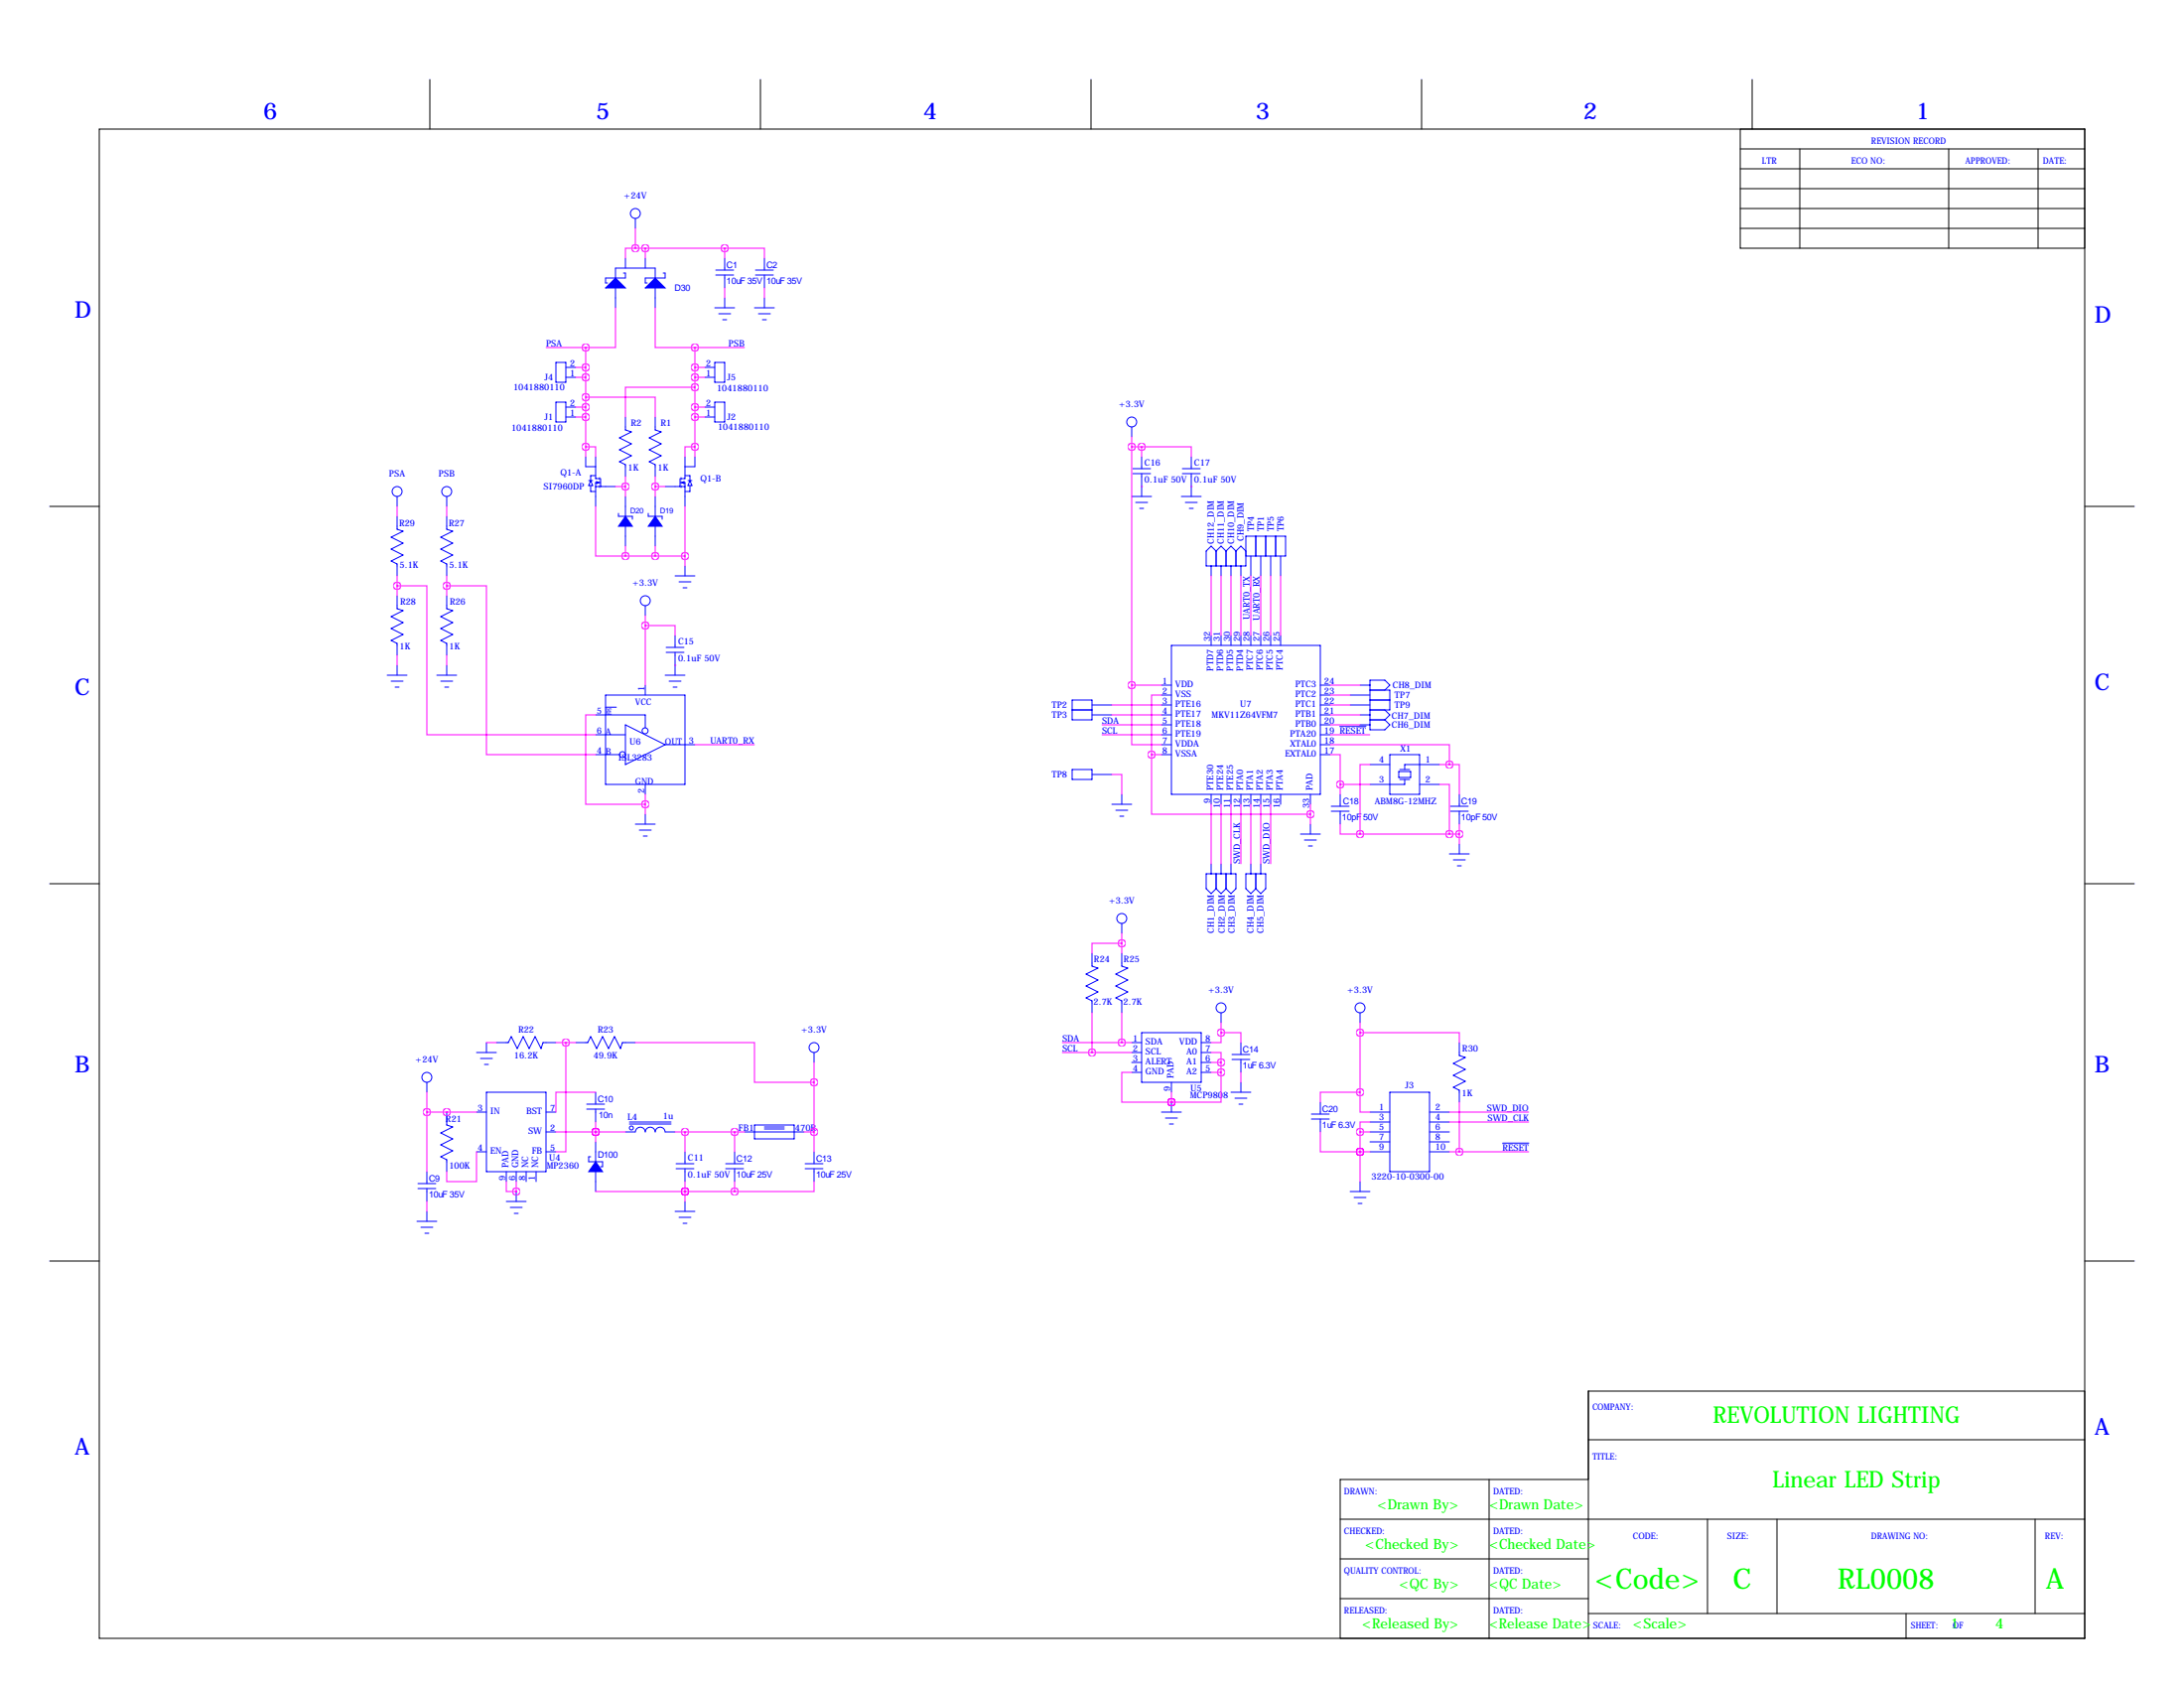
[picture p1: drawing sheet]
<svg xmlns="http://www.w3.org/2000/svg" width="559mm" height="432mm" viewBox="0 0 559 432" stroke-linecap="round" stroke-linejoin="round" font-family="sans-serif">
<g fill="none" stroke="#000" stroke-width=".25">
<path d="M25.4 33h508v386.1h-508zM110 20.3v12.7M194.6 20.3v12.7M279.1 20.3v12.7M363.7 20.3v12.7M445.3 38.1h88.1M445.3 33v30.5h88.1M448.3 20.3v12.7M460.5 38.1v25.4M498.6 38.1v25.4M521.5 38.1v25.4M445.3 48.3h88.1"/>
<path d="M445.3 43.2h88.1M445.3 53.3h88.1M445.3 58.4h88.1M12.7 129.5h12.7M533.4 129.5h12.7M12.7 226.1h12.7M533.4 226.1h12.7M12.7 322.6h12.7M533.4 322.6h12.7M533.4 355.9h-127v63.2M381 378.5v40.6M406.4 368.3h127"/>
<path d="M406.4 378.5h-63.5v40.6M342.9 388.6h190.5M342.9 398.8h63.5M436.9 388.6v24.1M454.7 388.6v24.1M520.7 388.6v24.1M342.9 408.9h63.5M406.4 412.7h127M487.7 412.7v6.4"/>
</g>
<g fill="none" stroke="#00f" stroke-width=".25">
<path d="M162.6 55.9v2.5M157.5 71.1v-2.5h10.1v2.5M157.5 73.7v5M159.5 69.8h.5v1.3h-5.1v1.3h.5M160 66v2.6M165.1 66v2.6M167.6 73.7v5M169.7 69.8h.5v1.3h-5.1v1.3h.5M182.9 78.7h5.1M183.1 70.4h4.6M183.1 69.1h4.6M185.4 66v3.1"/>
<path d="M185.4 70.4v3.3M185.4 76.2v2.5M193 78.7h5.1M193.3 70.4h4.6M193.3 69.1h4.6M195.6 66v3.1M195.6 70.4v3.3M195.6 76.2v2.5M142.2 92.7h2.6v5.1h-2.6zM144.8 94h2.5M144.8 96.5h2.5M180.3 94h2.6"/>
<path d="M180.3 96.5h2.6M182.9 92.7h2.5v5.1h-2.5zM183.9 80.3h3M184.9 81.8h1M194.1 80.3h3M195.1 81.8h1M142.2 102.9h2.6v5h-2.6zM144.8 104.1h2.5M144.8 106.7h2.5M149.9 116.8v2.6h2.5M152.4 116.8v5.6h1M160 106.7v3.3l1.5 .5-3 1.5 3 1.5-3 1.6 3 1.5-3 1.5 1.5 .8v3"/>
<path d="M167.6 106.7v3.3l1.6 .5-3.1 1.5 3.1 1.5-3.1 1.6 3.1 1.5-3.1 1.5 1.5 .8v3M175.3 116.8v5.6h-1.1M177.8 116.8v2.6h-2.5M180.3 104.1h2.6M180.3 106.7h2.6M182.9 102.9h2.5v5h-2.5zM289.6 109.2v2.6M289.8 119.9h4.6M292.1 116.8v3.1M302.5 119.9h4.6M304.8 116.8v3.1M101.6 127v2.5"/>
<path d="M101.6 132.1v3.3l1.5 .5-3 1.5 3 1.5-3 1.6 3 1.5-3 1.5 1.5 .8v3M114.3 127v2.5M114.3 132.1v3.3l1.5 .5-3 1.5 3 1.5-3 1.6 3 1.5-3 1.5 1.5 .8v3M150.6 122.9h1M151.1 122.9l.5 1.3h-1zM151.1 124.2v1.5h1.3M152.4 124.5h1M152.4 121.7h-1.3v1.2M152.7 123.4h-.3v6.1M153.2 123.4h.2M153.4 122.2v.5M153.4 123.2v.5"/>
<path d="M153.4 124.2v.5M153.7 122.4v2.1h3.8M158.2 131.3v.8h3.6v.7M160 127v5.1M160 134.6v5.1M165.9 131.3v.8h3.5v.7M167.6 127v5.1M167.6 134.6v5.1M174 122.4v2.1h-3.8M174.2 124.5h1.1M174.2 122.2v.5M174.2 123.2v.5"/>
<path d="M174.2 124.2v.5M174.2 123.4h.3M175 123.4h.3v6.1M175.3 121.7h1.2v1.2M176 122.9h1M176.5 122.9l.5 1.3h-1zM176.5 124.2v1.5h-1.2M289.6 127h5M289.8 121.2h4.6M290.6 128.5h3M291.6 130h1M292.1 121.2v5.8"/>
<path d="M302.3 127h5M302.5 121.2h4.6M303.3 128.5h3M304.3 130h1M304.8 121.2v5.8M321.3 137.2v5M323.8 137.2v5M326.4 137.2v5M101.6 152.4v3.3l1.5 .5-3 1.5 3 1.6-3 1.5 3 1.5-3 1.5 1.5 .8v3M114.3 152.4v3.3l1.5 .5-3 1.5 3 1.6-3 1.5 3 1.5-3 1.5 1.5 .8v3M165.1 154.9v2.6M172.7 147.3h5.1"/>
<path d="M173.7 148.8h3.1M174.8 150.4h1M175.3 144.8v2.5M309.9 144.8v2.5M311.1 141l-1.2-1.3-1.3 1.3v3.8h10.2v-7.6h10.1v5h-10.1M311.1 141v3.8M311.1 141l1.3-1.3 1.3 1.3M312.4 144.8v2.5M313.7 141v3.8M313.7 141l1.3-1.3 1.2 1.3M315 144.8v2.5M316.2 141v3.8"/>
<path d="M316.2 141l1.3-1.3 1.3 1.3M317.5 144.8v2.5M320 142.2v5.1M322.6 142.2v5.1M325.1 142.2v5.1M327.7 142.2v5.1M99.1 172.7h5M100.1 174.2h3M101.1 175.8h1M101.6 170.2v2.5M111.8 172.7h5M112.8 174.2h3"/>
<path d="M113.8 175.8h1M114.3 170.2v2.5M154.9 177.8h20.4v22.9h-20.4zM165.1 175.3v2.5M170.2 172.7h5.1M170.4 166.9h4.6M170.4 165.6h4.6M171.2 174.2h3M172.2 175.8h1M172.7 162.6v3M172.7 166.9v5.8M274.3 179.1h5.1v5h-5.1z"/>
<path d="M297.2 177.8h2.5M297.2 175.3h2.5M299.7 165.1h38.1v38.1h-38.1zM309.9 162.6v2.5M312.4 162.6v2.5M315 162.6v2.5M317.5 162.6v2.5M320 162.6v2.5M322.6 162.6v2.5M325.1 162.6v2.5M327.7 162.6v2.5M337.8 177.8h2.6"/>
<path d="M337.8 175.3h2.6M345.4 177.8h5.1M348 175.3h2.5M350.5 176.5h5.1v5.1h-5.1M350.5 179.1h5.1M354.3 176.5l1.3-1.2-1.3-1.3h-3.8v12.7h3.8l1.3-1.3-1.3-1.3M152.4 193h6.1M152.4 188h7.6M152.4 182.9h12.7v3.3M154.9 180.9h2.8M160 185.4l10.2 5.1-10.2 5.1zM170.2 190.5h7.6"/>
<path d="M274.3 196.8h5.1v2.6h-5.1zM274.3 181.6h5.1M279.4 182.9h5.1M279.4 180.3h5.1M279.4 198.1h5.1M297.2 193h2.5M297.2 188h2.5M297.2 190.5h2.5M297.2 182.9h2.5M297.2 180.3h2.5M297.2 185.4h2.5M337.8 193h2.6"/>
<path d="M337.8 188h2.6M337.8 190.5h2.6M337.8 182.9h2.6M337.8 180.3h2.6M337.8 185.4h2.6M342.8 185.7h6.7M345.4 180.3h5.1M348 182.9h2.5M348 185.4h2.5M350.5 195.6h5.1M350.5 184.1h3.8M354.3 181.6l1.3 1.3-1.3 1.2"/>
<path d="M355.6 193h7.6v10.2h-7.6zM357.9 197.4h3v1.5h-3zM358.1 196.8h2.6M358.1 199.4h2.6M359.4 199.4v1.3h-8.9M368.3 195.6h-8.9v1.2M162.6 210.8h5M163.6 212.3h3M164.6 213.9h1M165.1 200.7v2.5M165.1 208.3v2.5M284.5 205.7h5.1"/>
<path d="M285.5 207.3h3M286.5 208.8h1M287 203.2v2.5M309.9 203.2v2.5M312.4 203.2v2.5M315 203.2v2.5M317.5 203.2v2.5M320 203.2v2.5M322.6 203.2v2.5M325.1 203.2v2.5M327.7 203.2v2.5M332.7 213.4h5.1"/>
<path d="M333.8 214.9h3M334.8 216.4h1M335.3 203.2v2.5M335.3 210.8v2.6M340.6 207.5h4.6M340.6 206.2h4.6M342.9 203.2v3M342.9 207.5v3.3M363.2 200.7h5.1M370.8 218.4h5.1M371.1 207.5h4.6M371.1 206.2h4.6"/>
<path d="M371.9 220h3M373.4 203.2v3M373.4 207.5v3.3M373.4 215.9v2.5M287 236.2v2.6M309.9 221v2.5M311.1 227.3l-1.2 1.3-1.3-1.3v-3.8h7.6v3.8l-1.2 1.3-1.3-1.3M311.1 223.5v3.8M311.1 227.3l1.3 1.3 1.3-1.3M312.4 221v2.5M313.7 223.5v3.8M315 221v2.5"/>
<path d="M318.8 223.5h5v3.8l-1.2 1.3-1.3-1.3-1.3 1.3-1.2-1.3zM320 221v2.5M321.3 223.5v3.8M322.6 221v2.5M372.9 221.5h1M279.4 243.8v3.3l1.5 .5-3 1.6 3 1.5-3 1.5 3 1.5-3 1.6 1.5 .7v3.1M287 243.8v3.3l1.5 .5-3 1.6 3 1.5-3 1.5 3 1.5-3 1.6 1.5 .7v3.1M312.4 259.1v2.5M348 259.1v2.5M109.2 276.9v2.5M121.9 269.2h5.1M122.9 270.8h3.1"/>
<path d="M124 272.3h1M124.5 266.7v2.5M124.5 279.4h15.2v20.3h-15.2zM127 266.7h3l.8-1.5 1.5 3 1.6-3 1.5 3 1.5-3 1.5 3 .5-1.5h3.3M147.3 266.7h3.1l.7-1.5 1.6 3 1.5-3 1.5 3 1.5-3 1.5 3 .6-1.5h3.3M152.4 279.4v3M208.3 269.2v2.6M289.6 266.7h2.5M289.6 269.2h2.5M289.6 271.8h2.5M289.6 274.3h2.5M292.1 264.2h15.2v12.7h-15.2z"/>
<path d="M299.7 276.9v2.5M307.3 266.7h2.6M307.3 269.2h2.6M307.3 271.8h2.6M307.3 274.3h2.6M315 279.4h5M315.2 271h4.6M315.2 269.7h4.6M317.5 266.7v3M317.5 271v3.3M317.5 276.9v2.5M355.6 279.4h10.2v20.3h-10.2z"/>
<path d="M373.4 266.7v3.3l1.5 .5-3 1.5 3 1.6-3 1.5 3 1.5-3 1.5 1.5 .8v3M109.2 299.7v3.1M114.3 284.5v3.3l1.5 .5-3 1.5 3 1.5-3 1.6 3 1.5-3 1.5 1.5 .8v3M121.9 284.5h2.6M121.9 294.6h2.6M129.5 299.7v2.6M132.1 299.7v2.6M134.6 299.7v2.6M137.2 299.7v2.6M139.7 289.6h2.5M139.7 284.5h2.5M139.7 294.6h2.5"/>
<path d="M150.1 283.7h4.6M150.1 282.4h4.6M151.1 295.9h-.5v1.3h3.6v1.2h-.5M152.4 283.7v3.3M152.4 292.1v5.1M152.4 299.7v5.1M160 289.6l2.6-.1a1.27 1.27 0 0 1 1.2-1.2 1.27 1.27 0 0 1 1.3 1.3 1.27 1.27 0 0 1 1.3-1.3 1.27 1.27 0 0 1 1.2 1.3 1.27 1.27 0 0 1 1.3-1.3 1.27 1.27 0 0 1 1.3 1.3h2.5M161 287.5h10.7M161 287h10.7M173 299h4.5M173 297.7h4.5M175.3 294.6v3.1"/>
<path d="M175.3 299v3.3M185.7 299h4.5M185.7 297.7h4.5M188 294.6v3.1M188 299v3.3M190.5 289.6h15.2M193 287.8h10.2v3.5h-10.2zM195.6 288.8h5.1M195.6 288.3h5.1M206 299h4.6M206 297.7h4.6M208.3 294.6v3.1"/>
<path d="M208.3 299v3.3M297.2 284.5h5.1M298.2 286h3M299.2 287.5h1M299.7 281.9v2.6M316 280.9h3M317 282.4h1M335.5 286.3h4.6M335.5 285h4.6M337.8 281.9v3.1M337.8 286.3v3.3M350.5 289.6h5.1"/>
<path d="M350.5 284.5h5.1M350.5 294.6h5.1M350.5 287h5.1M350.5 292.1h5.1M365.8 289.6h5M365.8 284.5h5M365.8 294.6h5M365.8 287h5M365.8 292.1h5M384.5 292.4h6.7M106.7 312.4h5.1M106.9 304h4.6"/>
<path d="M106.9 302.8h4.6M107.7 313.9h3M108.7 315.5h1M109.2 304v3.3M109.2 309.9v2.5M129.5 307.3h5.1M130.6 308.9h3M131.6 310.4h1M132.1 304.8v2.5M172.7 309.9h5.1M173.7 311.4h3.1M174.8 312.9h1"/>
<path d="M175.3 307.3v2.6M345.4 304.8h5.1M346.5 306.3h3M347.5 307.8h1M348 302.3v2.5"/>
<circle cx="162.6" cy="54.6" r="1.27"/>
<circle cx="289.6" cy="107.9" r="1.27"/>
<circle cx="101.6" cy="125.7" r="1.27"/>
<circle cx="114.3" cy="125.7" r="1.27"/>
<circle cx="165.1" cy="153.7" r="1.27"/>
<circle cx="159.3" cy="193" r=".76"/>
<circle cx="165" cy="186.9" r=".76"/>
<circle cx="287" cy="234.9" r="1.27"/>
<circle cx="312.4" cy="257.8" r="1.27"/>
<circle cx="348" cy="257.8" r="1.27"/>
<circle cx="109.2" cy="275.6" r="1.27"/>
<circle cx="208.3" cy="268" r="1.27"/>
<circle cx="161.5" cy="288.5" r=".51"/>
</g>
<g fill="#00f" stroke="#00f" stroke-width=".25">
<path d="M157.5 71.1l2.5 2.6h-5.1z"/>
<path d="M165.1 73.7l2.5-2.6 2.6 2.6z"/>
<path d="M174.5 123.4l.5-.2v.5z"/>
<path d="M152.7 123.2l.5 .2-.5 .3z"/>
<path d="M160 132.1l1.8 2.5h-3.6z"/>
<path d="M167.6 132.1l1.8 2.5h-3.5z"/>
<path d="M152.4 297.2l1.8 2.5h-3.6z"/>
</g>
<g fill="none" stroke="#f0f" stroke-width=".25">
<path d="M162.6 58.4v5.1M157.5 78.7v10.2h-7.6M162.6 63.5h-2.6v2.5M162.6 63.5h22.8M165.1 63.5v2.5M167.6 78.7v10.2h10.2M185.4 63.5h10.2v2.5M185.4 63.5v2.5M185.4 73.7v2.5M195.6 73.7v2.5M139.7 88.9h10.2M147.3 94h2.6"/>
<path d="M147.3 96.5h2.6M149.9 88.9v27.9M177.8 99.1h-17.8v7.6M177.8 88.9v27.9M177.8 94h2.5M177.8 96.5h2.5M177.8 88.9h12.7M147.3 104.1h2.6M147.3 106.7h2.6M149.9 114.3h2.5v2.5M149.9 101.6h17.7v5.1M177.8 114.3h-2.5v2.5"/>
<path d="M177.8 104.1h2.5M177.8 106.7h2.5M289.6 111.8v63.5M289.6 114.3h2.5M292.1 114.3h12.7v2.5M292.1 114.3v2.5M101.6 129.5v2.6M114.3 129.5v2.6M152.4 129.5v12.7h7.6M157.5 124.5h2.5M160 121.9v5.1M160 139.7v2.5"/>
<path d="M167.6 121.9v5.1M167.6 139.7v2.5M167.6 124.5h2.6M175.3 129.5v15.3M292.1 124.5h.1M304.8 124.5h.1M101.6 149.9h7.6v38.1h43.2M101.6 147.3v5.1M114.3 149.9h10.2v43.1h27.9M114.3 147.3v5.1M160 142.2h15.3M165.1 157.5v17.8"/>
<path d="M309.9 147.3v15.3M312.4 147.3v15.3M315 147.3v15.3M317.5 147.3v15.3M320 147.3v15.3M322.6 147.3v15.3M325.1 147.3v15.3M327.7 147.3v15.3M101.6 167.6v2.6M114.3 167.6v2.6M165.1 160h7.6v2.6M172.7 170.2h.1"/>
<path d="M289.6 175.3v15.2h7.6M289.6 175.3h7.6M297.2 177.8h-2.6v15.2M340.4 175.3h7.6M340.4 177.8h5M152.4 182.9h-2.5v22.8h15.2M177.8 190.5h15.2M281.9 185.4h15.3M281.9 188h15.3M284.5 198.1h2.5v5.1M284.5 182.9h12.7M284.5 180.3h12.7"/>
<path d="M294.6 193v15.3h40.7M294.6 193h2.6M340.4 190.5h30.4v5.1M340.4 193h2.5v7.7M340.4 185.4h7.6M340.4 188h10.1M340.4 182.9h7.6M340.4 180.3h5M350.5 195.6h-2.5v17.8M368.3 195.6h2.5M370.8 195.6h2.6v7.6M165.1 203.2v5.1"/>
<path d="M309.9 205.7v15.3M312.4 205.7v15.3M315 205.7v15.3M317.5 205.7v15.3M320 205.7v15.3M322.6 205.7v15.3M325.1 205.7v15.3M335.3 205.7v5.1M342.9 210.8v2.6h5.1M342.9 200.7h7.6M342.9 200.7v2.5M348 213.4h25.4"/>
<path d="M368.3 200.7h2.5v12.7M373.4 210.8v5.1M287 238.8v5M279.4 259.1v10.1M287 241.3h-7.6v2.5M287 259.1v7.6M109.2 279.4v20.3M124.5 266.7h2.5M142.2 266.7h5.1M144.8 266.7v27.9h-2.6M152.4 279.4h-10.2v5.1M162.6 266.7h30.4v10.2h15.3"/>
<path d="M208.3 271.8v22.8M271.8 266.7h17.8M271.8 269.2h17.8M289.6 274.3h-2.6v7.6h12.7M299.7 279.4v2.5M309.9 269.2h2.5v2.6M309.9 271.8h2.5M309.9 274.3h2.5M312.4 274.3v7.6h-12.7M312.4 264.2v2.5h-2.5M312.4 264.2h5.1v2.5M312.4 261.6v2.6"/>
<path d="M312.4 271.8v2.5M317.5 274.3v2.6M348 279.4v5.1h2.5M348 279.4h-10.2v2.5M348 264.2h25.4v2.5M348 261.6v17.8M109.2 284.5h12.7M114.3 284.5h.1M121.9 294.6v7.7h-7.6v-2.6M142.2 289.6h17.8M152.4 289.6h.1M152.4 287v5.1"/>
<path d="M172.7 289.6h17.8M175.3 289.6v5M188 289.6v5M205.7 289.6h2.6M299.7 281.9h.1M337.8 289.6v5h10.2M348 294.6h.1M348 289.6h2.5M348 289.6v12.7M348 294.6h2.5M350.5 287h-2.5v2.6M370.8 284.5h20.4"/>
<path d="M370.8 294.6h20.4M370.8 287h20.4M373.4 281.9v12.7M109.2 307.3v2.6M129.5 302.3v2.5h2.6M132.1 304.8h.1M132.1 302.3v2.5M152.4 304.8h35.6M175.3 304.8h.1M175.3 302.3v5M188 302.3v2.5M208.3 302.3v2.5h-20.3"/>
</g>
<path d="M177.7 114.3a.1 .1 0 0 0 .2 0 .1 .1 0 0 0-.2 0zM149.8 114.3a.07 .07 0 0 0 .1 0 .07 .07 0 0 0-.1 0zM167.6 142.2a.07 .07 0 0 0 .1 0 .07 .07 0 0 0-.1 0zM160 142.2a.07 .07 0 0 0 .1 0 .07 .07 0 0 0-.1 0zM175.2 142.2a.07 .07 0 0 0 .1 0 .07 .07 0 0 0-.1 0zM160 124.5a.07 .07 0 0 0 .1 0 .07 .07 0 0 0-.1 0zM167.6 124.5a.07 .07 0 0 0 .1 0 .07 .07 0 0 0-.1 0zM149.8 101.6a.07 .07 0 0 0 .1 0 .07 .07 0 0 0-.1 0zM177.7 99.1a.1 .1 0 0 0 .2 0 .1 .1 0 0 0-.2 0zM162.5 63.5a.07 .07 0 0 0 .1 0 .07 .07 0 0 0-.1 0zM165 63.5a.1 .1 0 0 0 .2 0 .1 .1 0 0 0-.2 0zM185.4 63.5a.07 .07 0 0 0 .1 0 .07 .07 0 0 0-.1 0zM149.8 94a.07 .07 0 0 0 .1 0 .07 .07 0 0 0-.1 0zM149.8 96.5a.07 .07 0 0 0 .1 0 .07 .07 0 0 0-.1 0zM149.8 104.1a.07 .07 0 0 0 .1 0 .07 .07 0 0 0-.1 0zM149.8 106.7a.07 .07 0 0 0 .1 0 .07 .07 0 0 0-.1 0zM177.7 94a.1 .1 0 0 0 .2 0 .1 .1 0 0 0-.2 0zM177.7 96.5a.1 .1 0 0 0 .2 0 .1 .1 0 0 0-.2 0zM177.7 104.1a.1 .1 0 0 0 .2 0 .1 .1 0 0 0-.2 0zM177.7 106.7a.1 .1 0 0 0 .2 0 .1 .1 0 0 0-.2 0zM149.8 88.9a.07 .07 0 0 0 .1 0 .07 .07 0 0 0-.1 0zM177.7 88.9a.1 .1 0 0 0 .2 0 .1 .1 0 0 0-.2 0zM335.2 208.3a.07 .07 0 0 0 .1 0 .07 .07 0 0 0-.1 0zM294.6 193a.07 .07 0 0 0 .1 0 .07 .07 0 0 0-.1 0zM370.8 195.6a.07 .07 0 0 0 .1 0 .07 .07 0 0 0-.1 0zM342.8 200.7a.1 .1 0 0 0 .2 0 .1 .1 0 0 0-.2 0zM347.9 213.4a.07 .07 0 0 0 .1 0 .07 .07 0 0 0-.1 0zM370.8 213.4a.07 .07 0 0 0 .1 0 .07 .07 0 0 0-.1 0zM373.3 213.4a.07 .07 0 0 0 .1 0 .07 .07 0 0 0-.1 0zM289.5 175.3a.07 .07 0 0 0 .1 0 .07 .07 0 0 0-.1 0zM289.5 114.3a.07 .07 0 0 0 .1 0 .07 .07 0 0 0-.1 0zM292 114.3a.1 .1 0 0 0 .2 0 .1 .1 0 0 0-.2 0zM165 160a.1 .1 0 0 0 .2 0 .1 .1 0 0 0-.2 0zM101.5 149.9a.1 .1 0 0 0 .2 0 .1 .1 0 0 0-.2 0zM114.2 149.9a.1 .1 0 0 0 .2 0 .1 .1 0 0 0-.2 0zM165 205.7a.1 .1 0 0 0 .2 0 .1 .1 0 0 0-.2 0zM175.2 289.6a.07 .07 0 0 0 .1 0 .07 .07 0 0 0-.1 0zM132 304.8a.07 .07 0 0 0 .1 0 .07 .07 0 0 0-.1 0zM152.3 289.6a.1 .1 0 0 0 .2 0 .1 .1 0 0 0-.2 0zM144.7 266.7a.07 .07 0 0 0 .1 0 .07 .07 0 0 0-.1 0zM152.3 289.6a.1 .1 0 0 0 .2 0 .1 .1 0 0 0-.2 0zM187.9 289.6a.07 .07 0 0 0 .1 0 .07 .07 0 0 0-.1 0zM187.9 304.8a.07 .07 0 0 0 .1 0 .07 .07 0 0 0-.1 0zM114.2 284.5a.1 .1 0 0 0 .2 0 .1 .1 0 0 0-.2 0zM208.2 289.6a.07 .07 0 0 0 .1 0 .07 .07 0 0 0-.1 0zM208.2 276.9a.07 .07 0 0 0 .1 0 .07 .07 0 0 0-.1 0zM109.2 284.5a.07 .07 0 0 0 .1 0 .07 .07 0 0 0-.1 0zM175.2 304.8a.07 .07 0 0 0 .1 0 .07 .07 0 0 0-.1 0zM175.2 304.8a.07 .07 0 0 0 .1 0 .07 .07 0 0 0-.1 0zM299.7 281.9a.07 .07 0 0 0 .1 0 .07 .07 0 0 0-.1 0zM299.7 281.9a.07 .07 0 0 0 .1 0 .07 .07 0 0 0-.1 0zM312.4 271.8a.07 .07 0 0 0 .1 0 .07 .07 0 0 0-.1 0zM312.4 274.3a.07 .07 0 0 0 .1 0 .07 .07 0 0 0-.1 0zM312.4 264.2a.07 .07 0 0 0 .1 0 .07 .07 0 0 0-.1 0zM347.9 289.6a.07 .07 0 0 0 .1 0 .07 .07 0 0 0-.1 0zM347.9 294.6a.07 .07 0 0 0 .1 0 .07 .07 0 0 0-.1 0zM347.9 279.4a.07 .07 0 0 0 .1 0 .07 .07 0 0 0-.1 0zM347.9 294.6a.07 .07 0 0 0 .1 0 .07 .07 0 0 0-.1 0zM373.3 294.6a.07 .07 0 0 0 .1 0 .07 .07 0 0 0-.1 0zM347.9 264.2a.07 .07 0 0 0 .1 0 .07 .07 0 0 0-.1 0zM279.3 269.2a.1 .1 0 0 0 .2 0 .1 .1 0 0 0-.2 0zM287 266.7a.07 .07 0 0 0 .1 0 .07 .07 0 0 0-.1 0zM287 241.3a.07 .07 0 0 0 .1 0 .07 .07 0 0 0-.1 0z" fill="#f0f" stroke="#f0f" stroke-width="1.9"/>
<g font-size="7.3" fill="#0f0">
<text x="408.1" y="406.4">&lt;Code&gt;</text>
<text x="443.4" y="406.4">C</text>
<text x="470.2" y="406.4">RL0008</text>
<text x="523.4" y="406.4">A</text>
</g>
<g font-size="5.9" fill="#00f">
<text x="67.3" y="30.5">6</text>
<text x="152.4" y="30.5">5</text>
<text x="236.2" y="30.5">4</text>
<text x="321.3" y="30.5">3</text>
<text x="405.1" y="30.5">2</text>
<text x="490.2" y="30.5">1</text>
<text x="19" y="81.3">D</text>
<text x="535.9" y="82.6">D</text>
<text x="19" y="177.8">C</text>
<text x="535.9" y="176.5">C</text>
<text x="19" y="274.3">B</text>
<text x="535.9" y="274.3">B</text>
<text x="535.9" y="367">A</text>
<text x="19" y="372.1">A</text>
</g>
<g font-size="5.9" fill="#0f0">
<text x="438.3" y="364">REVOLUTION LIGHTING</text>
<text x="453.5" y="380.5">Linear LED Strip</text>
</g>
<g font-size="3.6" fill="#0f0">
<text x="352.4" y="386.1">&lt;Drawn By&gt;</text>
<text x="381" y="386.1">&lt;Drawn Date&gt;</text>
<text x="349.3" y="396.2">&lt;Checked By&gt;</text>
<text x="381" y="396.2">&lt;Checked Date&gt;</text>
<text x="358" y="406.4">&lt;QC By&gt;</text>
<text x="381" y="406.4">&lt;QC Date&gt;</text>
<text x="348.5" y="416.6">&lt;Released By&gt;</text>
<text x="381" y="416.6">&lt;Release Date&gt;</text>
<text x="417.8" y="416.6">&lt;Scale&gt;</text>
<text x="499.1" y="416.6">1</text>
<text x="510.5" y="416.6">4</text>
</g>
<g font-size="2.3" fill="#00f">
<text x="450.8" y="41.9">LTR</text>
<text x="473.7" y="41.9">ECO NO:</text>
<text x="478.8" y="36.8">REVISION RECORD</text>
<text x="502.9" y="41.9">APPROVED:</text>
<text x="522.7" y="41.9">DATE:</text>
<text x="159.7" y="50.8">+24V</text>
<text x="185.9" y="68.6">C1</text>
<text x="196.1" y="68.6">C2</text>
<text x="172.6" y="74.4">D30</text>
<text x="185.9" y="72.6">10uF 35V</text>
<text x="196.1" y="72.6">10uF 35V</text>
<text x="139.7" y="88.6">PSA</text>
<text x="186.4" y="88.6">PSB</text>
<text x="145.8" y="93.7">2</text>
<text x="180.6" y="93.7">2</text>
<text x="131.3" y="99.9">1041880110</text>
<text x="139.3" y="97.3">J4</text>
<text x="145.8" y="96.3">1</text>
<text x="180.6" y="96.3">1</text>
<text x="183.4" y="100.2">1041880110</text>
<text x="186.1" y="97.3">J5</text>
<text x="139.3" y="107.4">J1</text>
<text x="145.8" y="103.9">2</text>
<text x="145.8" y="106.4">1</text>
<text x="180.6" y="103.9">2</text>
<text x="180.6" y="106.4">1</text>
<text x="186.1" y="107.4">J2</text>
<text x="286.3" y="104.1">+3.3V</text>
<text x="130.8" y="110.3">1041880110</text>
<text x="161.4" y="109.1">R2</text>
<text x="169.1" y="109.1">R1</text>
<text x="183.7" y="110.1">1041880110</text>
<text x="292.9" y="119.1">C16</text>
<text x="305.6" y="119.1">C17</text>
<text x="99.6" y="121.9">PSA</text>
<text x="112.3" y="121.9">PSB</text>
<text x="139.1" y="125.2">SI7960DP</text>
<text x="143.4" y="121.8">Q1-A</text>
<text x="160.7" y="120.4">1K</text>
<text x="168.3" y="120.4">1K</text>
<text x="179.2" y="123.3">Q1-B</text>
<text x="292.9" y="123.4">0.1uF 50V</text>
<text x="305.6" y="123.4">0.1uF 50V</text>
<text x="102.1" y="134.7">R29</text>
<text x="114.8" y="134.7">R27</text>
<text x="320.8" y="135.9" transform="rotate(-90 320.8 135.9)">TP4</text>
<text x="323.4" y="135.9" transform="rotate(-90 323.4 135.9)">TP1</text>
<text x="325.9" y="135.9" transform="rotate(-90 325.9 135.9)">TP5</text>
<text x="328.5" y="135.9" transform="rotate(-90 328.5 135.9)">TP6</text>
<text x="310.6" y="139.2" transform="rotate(-90 310.6 139.2)">CH12_DIM</text>
<text x="313.2" y="139.2" transform="rotate(-90 313.2 139.2)">CH11_DIM</text>
<text x="315.7" y="139.2" transform="rotate(-90 315.7 139.2)">CH10_DIM</text>
<text x="318.3" y="138.4" transform="rotate(-90 318.3 138.4)">CH9_DIM</text>
<text x="102.2" y="145.3">5.1K</text>
<text x="114.9" y="145.3">5.1K</text>
<text x="161.8" y="149.9">+3.3V</text>
<text x="102.4" y="154.8">R28</text>
<text x="115.1" y="154.8">R26</text>
<text x="319.8" y="158.5" transform="rotate(-90 319.8 158.5)">UART0_TX</text>
<text x="322.3" y="158.6" transform="rotate(-90 322.3 158.6)">UART0_RX</text>
<text x="102.3" y="166.1">1K</text>
<text x="115" y="166.1">1K</text>
<text x="173.5" y="164.8">C15</text>
<text x="309.6" y="164.1" transform="rotate(-90 309.6 164.1)">32</text>
<text x="312.2" y="164.1" transform="rotate(-90 312.2 164.1)">31</text>
<text x="314.7" y="164.1" transform="rotate(-90 314.7 164.1)">30</text>
<text x="317.2" y="164.1" transform="rotate(-90 317.2 164.1)">29</text>
<text x="319.8" y="164.1" transform="rotate(-90 319.8 164.1)">28</text>
<text x="322.3" y="164.1" transform="rotate(-90 322.3 164.1)">27</text>
<text x="324.9" y="164.1" transform="rotate(-90 324.9 164.1)">26</text>
<text x="327.4" y="164.1" transform="rotate(-90 327.4 164.1)">25</text>
<text x="173.5" y="169.2">0.1uF 50V</text>
<text x="310.4" y="171.6" transform="rotate(-90 310.4 171.6)">PTD7</text>
<text x="313" y="171.6" transform="rotate(-90 313 171.6)">PTD6</text>
<text x="315.5" y="171.6" transform="rotate(-90 315.5 171.6)">PTD5</text>
<text x="318.1" y="171.6" transform="rotate(-90 318.1 171.6)">PTD4</text>
<text x="320.6" y="171.5" transform="rotate(-90 320.6 171.5)">PTC7</text>
<text x="323.1" y="171.5" transform="rotate(-90 323.1 171.5)">PTC6</text>
<text x="325.7" y="171.5" transform="rotate(-90 325.7 171.5)">PTC5</text>
<text x="328.2" y="171.5" transform="rotate(-90 328.2 171.5)">PTC4</text>
<text x="164.8" y="176.8" transform="rotate(-90 164.8 176.8)">1</text>
<text x="297.4" y="175">1</text>
<text x="297.4" y="177.5">2</text>
<text x="300.7" y="175.8">VDD</text>
<text x="300.7" y="178.4">VSS</text>
<text x="331.4" y="178.4">PTC2</text>
<text x="331.4" y="175.8">PTC3</text>
<text x="338.8" y="177.5">23</text>
<text x="338.8" y="175">24</text>
<text x="356.4" y="176">CH8_DIM</text>
<text x="356.9" y="178.6">TP7</text>
<text x="152.7" y="182.6">5</text>
<text x="154.9" y="182.9">RE</text>
<text x="162.6" y="180.3">VCC</text>
<text x="269.1" y="183.7">TP3</text>
<text x="269.1" y="181.1">TP2</text>
<text x="281.9" y="185.2">SDA</text>
<text x="297.4" y="180.1">3</text>
<text x="297.4" y="182.6">4</text>
<text x="297.4" y="185.2">5</text>
<text x="300.7" y="180.9">PTE16</text>
<text x="300.7" y="183.4">PTE17</text>
<text x="300.7" y="186">PTE18</text>
<text x="310" y="183.7">MKV11Z64VFM7</text>
<text x="317.3" y="180.8">U7</text>
<text x="331.4" y="186">PTB0</text>
<text x="331.4" y="183.4">PTB1</text>
<text x="331.4" y="180.9">PTC1</text>
<text x="338.8" y="185.2">20</text>
<text x="338.8" y="182.6">21</text>
<text x="338.8" y="180.1">22</text>
<text x="356.1" y="183.9">CH7_DIM</text>
<text x="356.9" y="181.1">TP9</text>
<text x="152.7" y="187.7">6</text>
<text x="154.9" y="188">A</text>
<text x="161.1" y="190.5">U6</text>
<text x="170.2" y="190.5">OUT</text>
<text x="176.3" y="190.2">3</text>
<text x="181.7" y="190.2">UART0_RX</text>
<text x="281.9" y="187.7">SCL</text>
<text x="297.4" y="187.7">6</text>
<text x="297.4" y="190.2">7</text>
<text x="300.7" y="188.5">PTE19</text>
<text x="300.7" y="191.1">VDDA</text>
<text x="330.1" y="191.1">XTAL0</text>
<text x="330.1" y="188.5">PTA20</text>
<text x="338.8" y="190.2">18</text>
<text x="338.8" y="187.7">19 RESET</text>
<text x="356.1" y="186.2">CH6_DIM</text>
<text x="152.7" y="192.8">4</text>
<text x="154.9" y="193">B</text>
<text x="158.2" y="194.7">ISL3283</text>
<text x="297.4" y="192.8">8</text>
<text x="300.7" y="193.6">VSSA</text>
<text x="328.8" y="193.6">EXTAL0</text>
<text x="338.8" y="192.8">17</text>
<text x="352.8" y="195.1">4</text>
<text x="358.3" y="192.4">X1</text>
<text x="364.7" y="195.1">1</text>
<text x="162.6" y="200.7">GND</text>
<text x="164.8" y="202.9" transform="rotate(-90 164.8 202.9)">2</text>
<text x="269.1" y="198.9">TP8</text>
<text x="310.4" y="202.2" transform="rotate(-90 310.4 202.2)">PTE30</text>
<text x="313" y="202.2" transform="rotate(-90 313 202.2)">PTE24</text>
<text x="315.5" y="202.2" transform="rotate(-90 315.5 202.2)">PTE25</text>
<text x="318.1" y="202.2" transform="rotate(-90 318.1 202.2)">PTA0</text>
<text x="320.6" y="202.2" transform="rotate(-90 320.6 202.2)">PTA1</text>
<text x="323.1" y="202.2" transform="rotate(-90 323.1 202.2)">PTA2</text>
<text x="325.7" y="202.2" transform="rotate(-90 325.7 202.2)">PTA3</text>
<text x="328.2" y="202.2" transform="rotate(-90 328.2 202.2)">PTA4</text>
<text x="335.8" y="202.2" transform="rotate(-90 335.8 202.2)">PAD</text>
<text x="352.8" y="200.2">3</text>
<text x="364.7" y="200.2">2</text>
<text x="309.6" y="205.5" transform="rotate(-90 309.6 205.5)">9</text>
<text x="312.2" y="206.8" transform="rotate(-90 312.2 206.8)">10</text>
<text x="314.7" y="206.8" transform="rotate(-90 314.7 206.8)">11</text>
<text x="317.2" y="206.8" transform="rotate(-90 317.2 206.8)">12</text>
<text x="319.8" y="206.8" transform="rotate(-90 319.8 206.8)">13</text>
<text x="322.3" y="206.8" transform="rotate(-90 322.3 206.8)">14</text>
<text x="324.9" y="206.8" transform="rotate(-90 324.9 206.8)">15</text>
<text x="327.4" y="206.8" transform="rotate(-90 327.4 206.8)">16</text>
<text x="335" y="206.8" transform="rotate(-90 335 206.8)">33</text>
<text x="343.4" y="209.8">10pF 50V</text>
<text x="343.7" y="205.7">C18</text>
<text x="351.8" y="205.7">ABM8G-12MHZ</text>
<text x="373.9" y="205.7">C19</text>
<text x="373.9" y="209.8">10pF 50V</text>
<text x="317.2" y="221" transform="rotate(-90 317.2 221)">SWD_CLK</text>
<text x="324.9" y="221" transform="rotate(-90 324.9 221)">SWD_DIO</text>
<text x="283.7" y="231.1">+3.3V</text>
<text x="310.6" y="238.8" transform="rotate(-90 310.6 238.8)">CH1_DIM</text>
<text x="313.4" y="238.8" transform="rotate(-90 313.4 238.8)">CH2_DIM</text>
<text x="316" y="238.8" transform="rotate(-90 316 238.8)">CH3_DIM</text>
<text x="320.8" y="238.8" transform="rotate(-90 320.8 238.8)">CH4_DIM</text>
<text x="323.3" y="238.8" transform="rotate(-90 323.3 238.8)">CH5_DIM</text>
<text x="279.9" y="246.2">R24</text>
<text x="287.5" y="246.2">R25</text>
<text x="279.8" y="257">2.7K</text>
<text x="287.4" y="257">2.7K</text>
<text x="309.1" y="254">+3.3V</text>
<text x="344.7" y="254">+3.3V</text>
<text x="132.6" y="264.2">R22</text>
<text x="152.9" y="264.2">R23</text>
<text x="205" y="264.2">+3.3V</text>
<text x="271.8" y="269">SCL</text>
<text x="271.8" y="266.4">SDA</text>
<text x="289.8" y="266.4">1</text>
<text x="289.8" y="269">2</text>
<text x="293.1" y="267.3">SDA</text>
<text x="293.1" y="269.8">SCL</text>
<text x="301.8" y="267.3">VDD</text>
<text x="303.6" y="269.8">A0</text>
<text x="308.4" y="269">7</text>
<text x="308.4" y="266.4">8</text>
<text x="318" y="269.2">C14</text>
<text x="374.1" y="269.1">R30</text>
<text x="106.3" y="271.8">+24V</text>
<text x="131.5" y="270.9">16.2K</text>
<text x="151.9" y="270.9">49.9K</text>
<text x="289.8" y="271.5">3</text>
<text x="289.8" y="274.1">4</text>
<text x="293.1" y="272.3">ALERT</text>
<text x="293.1" y="274.9">GND</text>
<text x="300.3" y="275.8" transform="rotate(-90 300.3 275.8)">PAD</text>
<text x="303.6" y="274.9">A2</text>
<text x="303.6" y="272.3">A1</text>
<text x="308.4" y="274.1">5</text>
<text x="308.4" y="271.5">6</text>
<text x="318" y="273.3">1uF 6.3V</text>
<text x="152.9" y="281.9">C10</text>
<text x="299.5" y="279.1" transform="rotate(-90 299.5 279.1)">9</text>
<text x="304.5" y="281">MCP9808</text>
<text x="304.6" y="279.1">U5</text>
<text x="359.6" y="278.4">J3</text>
<text x="374" y="280.4">1K</text>
<text x="114" y="287.1">R21</text>
<text x="122.2" y="284.2">3</text>
<text x="125.5" y="285">IN</text>
<text x="134.6" y="285">BST</text>
<text x="140.7" y="284.2">7</text>
<text x="153.2" y="286">10n</text>
<text x="160.6" y="286.5">L4</text>
<text x="169.6" y="286.3">1u</text>
<text x="338.3" y="284.5">C20</text>
<text x="352.8" y="284">1</text>
<text x="352.8" y="286.5">3</text>
<text x="367.3" y="284">2</text>
<text x="367.3" y="286.5">4</text>
<text x="380.5" y="284.2">SWD_DIO</text>
<text x="380.6" y="286.8">SWD_CLK</text>
<text x="135.1" y="290.1">SW</text>
<text x="140.7" y="289.3">2</text>
<text x="189" y="289.3">FB1</text>
<text x="203.5" y="289.3">470R</text>
<text x="338.3" y="288.5">1uF 6.3V</text>
<text x="352.8" y="289.1">5</text>
<text x="352.8" y="291.6">7</text>
<text x="367.3" y="289.1">6</text>
<text x="367.3" y="291.6">8</text>
<text x="114.9" y="299">100K</text>
<text x="122.2" y="294.4">4</text>
<text x="125.5" y="295.2">EN</text>
<text x="130.1" y="298.7" transform="rotate(-90 130.1 298.7)">PAD</text>
<text x="132.6" y="298.7" transform="rotate(-90 132.6 298.7)">GND</text>
<text x="135.2" y="298.7" transform="rotate(-90 135.2 298.7)">NC</text>
<text x="136.1" y="295.2">FB</text>
<text x="137.7" y="298.7" transform="rotate(-90 137.7 298.7)">NC</text>
<text x="139.9" y="299">MP2360</text>
<text x="140.5" y="296.9">U4</text>
<text x="140.7" y="294.4">5</text>
<text x="152.9" y="296.2">D100</text>
<text x="176" y="296.9">C11</text>
<text x="188.5" y="297.2">C12</text>
<text x="208.8" y="297.2">C13</text>
<text x="352.8" y="294.1">9</text>
<text x="367.3" y="294.1">10</text>
<text x="384.5" y="294.4">RESET</text>
<text x="109.7" y="302.3">C9</text>
<text x="129.3" y="302" transform="rotate(-90 129.3 302)">9</text>
<text x="131.8" y="302" transform="rotate(-90 131.8 302)">6</text>
<text x="134.4" y="302" transform="rotate(-90 134.4 302)">8</text>
<text x="136.9" y="302" transform="rotate(-90 136.9 302)">1</text>
<text x="176" y="301.2">0.1uF 50V</text>
<text x="188.5" y="301.2">10uF 25V</text>
<text x="208.8" y="301.2">10uF 25V</text>
<text x="350.9" y="301.8">3220-10-0300-00</text>
<text x="109.7" y="306.3">10uF 35V</text>
<text x="407.4" y="360.7">COMPANY:</text>
<text x="407.4" y="373.4">TITLE:</text>
<text x="343.9" y="382.3">DRAWN:</text>
<text x="382" y="382.3">DATED:</text>
<text x="343.9" y="392.4">CHECKED:</text>
<text x="382" y="392.4">DATED:</text>
<text x="417.8" y="393.7">CODE:</text>
<text x="442" y="393.7">SIZE:</text>
<text x="478.8" y="393.7">DRAWING NO:</text>
<text x="523.2" y="393.7">REV:</text>
<text x="343.9" y="402.6">QUALITY CONTROL:</text>
<text x="382" y="402.6">DATED:</text>
<text x="343.9" y="412.7">RELEASED:</text>
<text x="382" y="412.7">DATED:</text>
<text x="407.7" y="416.6">SCALE:</text>
<text x="488.9" y="416.6">SHEET:</text>
<text x="499.7" y="416.6">OF</text>
</g>
<g font-size="2" fill="#00f">
<text x="161.2" y="131.4">D20</text>
<text x="168.9" y="131.4">D19</text>
</g>
</svg>
